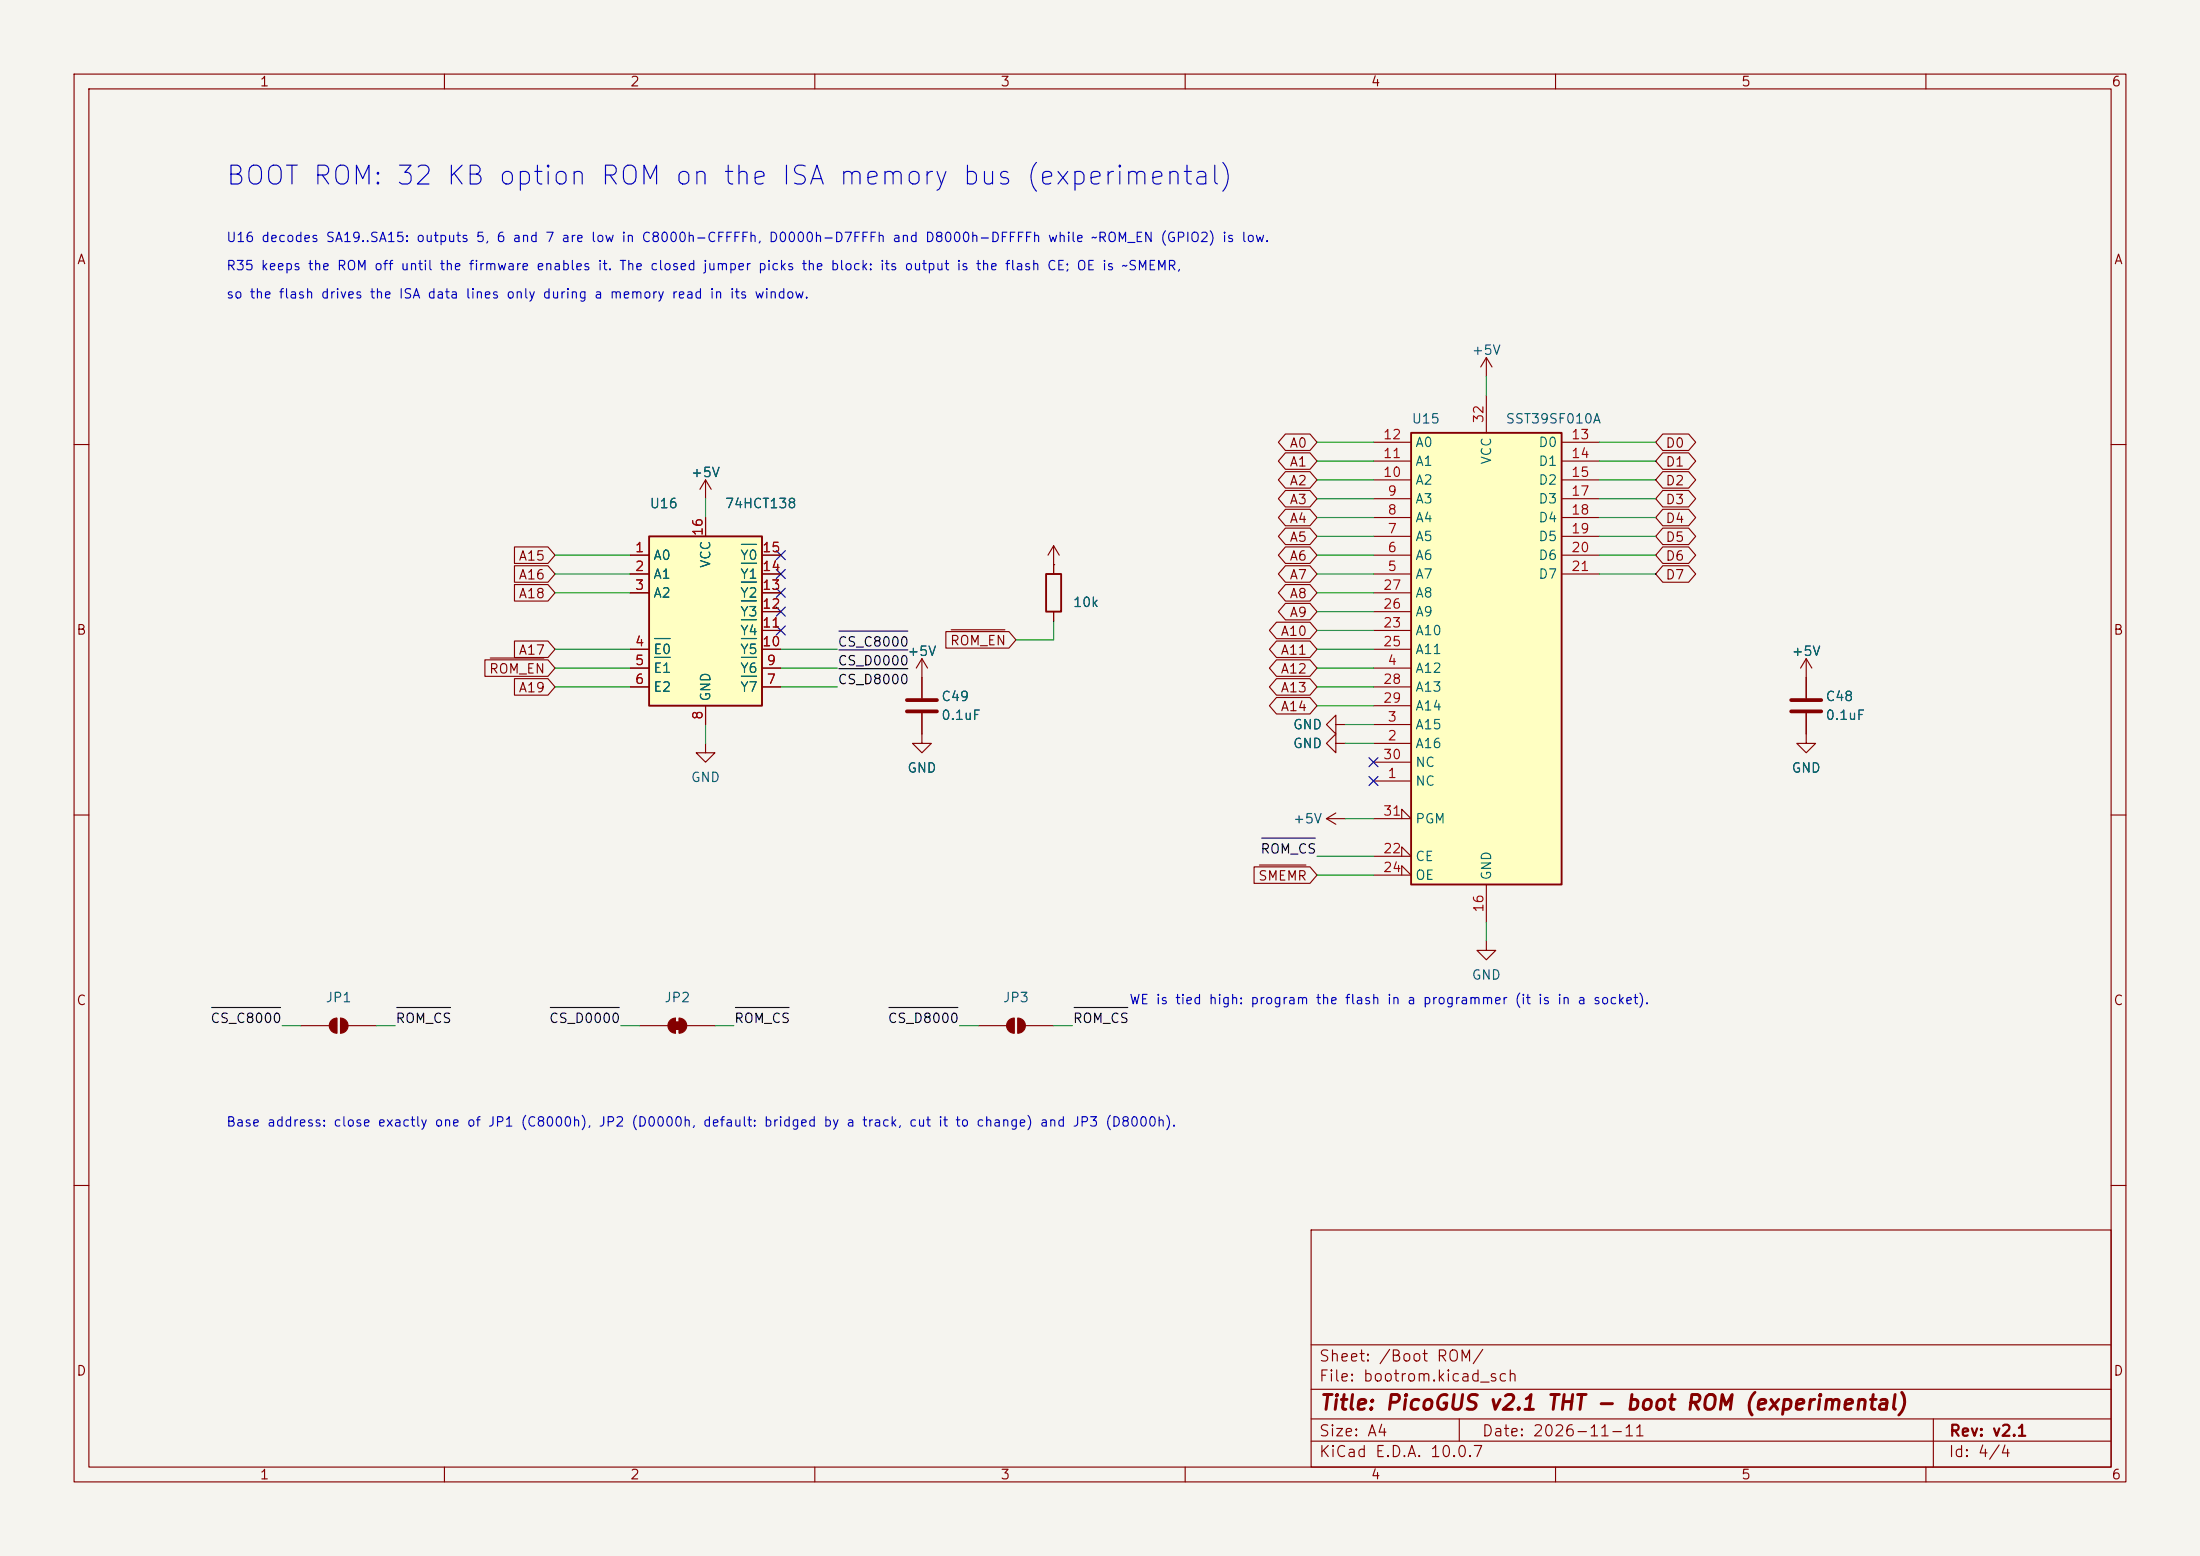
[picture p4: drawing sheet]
<svg xmlns="http://www.w3.org/2000/svg" width="297mm" height="210mm" viewBox="0 0 297 210" stroke-linecap="round" stroke-linejoin="round" font-family="sans-serif">
<path d="M0 0h297v210h-297z" fill="#f5f4ef" stroke="#f5f4ef" stroke-width=".14"/>
<g fill="none" stroke="#840000" stroke-width=".15">
<path d="M10 10h277v190h-277zM12 12h273v186h-273zM60 10v2M110 10v2M160 10v2M210 10v2M260 10v2M10 60h2M142.2 76.2h.1M142.2 73.7l-.7 1.2M142.2 73.7l.8 1.2M142.2 73.7v3.8"/>
<path d="M285 60h2M142.2 82.6v1.2M180.3 97.8v-1.3l-1.2 1.3 1.2 1.3v-1.3h1.3M243.8 99.1v1.2h1.3l-1.3 1.3-1.2-1.3h1.2M10 110h2M95.2 100.3v1.3h1.3l-1.3 1.3-1.2-1.3h1.2M179.1 110.5l1.2 .8M179.1 110.5h2.5M180.3 100.3v-1.2l-1.2 1.2 1.2 1.3v-1.3h1.3M180.3 109.7l-1.2 .8M285 110h2M40.6 138.4h3.8"/>
<path d="M45.5 137.4v2M46 137.4v2M47 138.4h3.8M86.4 138.4h3.8M91.2 137.4v2M91.7 137.4v2M92.7 138.4h3.8M200.7 127v1.3h1.2l-1.2 1.2-1.3-1.2h1.3M10 160h2M177 166h108v32h-108zM285 160h2M60 198v2"/>
<path d="M110 198v2M160 198v2M177 194.5h108M177 191.5h108M177 187.5h108M177 181.5h108M197 191.5v3M210 198v2M260 198v2M261 191.5v6.5"/>
</g>
<g fill="#840000" stroke="#840000" stroke-width=".15">
<path d="M90.9 137.9h1v1h-1z"/>
<path d="M90.5 137.7l.3-.2 .4-.1v2a1.02 1.02 0 0 1-.9-.6 1.02 1.02 0 0 1 .2-1.1z"/>
<path d="M91.7 137.4a1.02 1.02 0 0 1 1 1 1.02 1.02 0 0 1-1 1z"/>
<path d="M44.7 137.7l.4-.2 .4-.1v2a1.02 1.02 0 0 1-1-.6 1.02 1.02 0 0 1 .2-1.1z"/>
<path d="M46 137.4a1.02 1.02 0 0 1 1 1 1.02 1.02 0 0 1-1 1z"/>
</g>
<path d="M141.2 77.5h2.1v5.1h-2.1z" fill="none" stroke="#840000" stroke-width=".25"/>
<path d="M190.5 58.4h20.3v61h-20.3z" fill="#ffffc2"/>
<path d="M190.5 58.4h20.3v61h-20.3z" fill="none" stroke="#840000" stroke-width=".25"/>
<g fill="none" stroke="#840000" stroke-width=".15">
<path d="M185.4 59.7h5.1M200.7 53.3v5.1M210.8 59.7h5.1M95.2 64.8l-.7 1.2M95.2 64.8l.8 1.2M95.2 64.8v2.5M185.4 77.5h5.1M185.4 74.9h5.1M185.4 72.4h5.1M185.4 69.9h5.1M185.4 67.3h5.1M185.4 64.8h5.1"/>
<path d="M185.4 62.2h5.1M210.8 77.5h5.1M210.8 74.9h5.1M210.8 72.4h5.1M210.8 69.9h5.1M210.8 67.3h5.1M210.8 64.8h5.1M210.8 62.2h5.1M124.5 96.3v4h1.2l-1.2 1.3-1.3-1.3h1.3M124.5 88.9v5.3M124.5 88.9l-.8 1.3M124.5 88.9l.7 1.3"/>
<path d="M185.4 97.8h5.1M185.4 90.2h5.1M185.4 85.1h5.1M185.4 87.6h5.1M185.4 82.6h5.1M185.4 80h5.1M185.4 92.7h5.1M185.4 95.3h5.1M243.8 88.9l-.7 1.3M243.8 88.9l.8 1.3M243.8 88.9v5.3M243.8 96.3v2.8"/>
<path d="M185.4 115.6h5.1l-1.3-1.3v1.3M185.4 118.1h5.1l-1.3-1.3v1.3M185.4 110.5h5.1l-1.3-1.3v1.3M185.4 105.4h5.1M185.4 100.3h5.1M185.4 102.9h5.1M200.7 119.4v5.1M132.1 138.4h3.8M136.9 137.4v2M137.4 137.4v2M138.4 138.4h3.8"/>
</g>
<g fill="#840000" stroke="#840000" stroke-width=".15">
<path d="M136.2 137.7l.4-.2 .3-.1v2a1.02 1.02 0 0 1-.9-.6 1.02 1.02 0 0 1 .2-1.1z"/>
<path d="M137.4 137.4a1.02 1.02 0 0 1 1 1 1.02 1.02 0 0 1-1 1z"/>
</g>
<path d="M122.4 94.5h4.1M122.4 96h4.1M241.8 94.5h4.1M241.8 96h4.1" fill="none" stroke="#840000" stroke-width=".51"/>
<path d="M87.6 72.4h15.3v22.9h-15.3z" fill="#ffffc2"/>
<path d="M87.6 72.4h15.3v22.9h-15.3z" fill="none" stroke="#840000" stroke-width=".25"/>
<g fill="none" stroke="#840000" stroke-width=".15">
<path d="M173.5 58.6h3.3l1 1.1-1 1.1h-3.3l-.9-1.1zM200.7 48.3l-.8 1.2M200.7 48.3l.7 1.2M200.7 48.3v2.5M224.5 58.6h3.5l.9 1.1-.9 1.1h-3.5l-1-1.1zM69.5 73.8h4.5l.9 1.1-.9 1.1h-4.5zM69.5 76.4h4.5l.9 1.1-.9 1.1h-4.5zM69.5 78.9h4.5l.9 1.1-.9 1.1h-4.5zM85.1 74.9h2.5M85.1 77.5h2.5M95.2 69.9v2.5M102.9 74.9h2.5"/>
<path d="M102.9 77.5h2.5M142.2 76.2h.1M142.2 76.2v1.3M173.5 76.4h3.3l1 1.1-1 1.1h-3.3l-.9-1.1zM173.5 73.8h3.3l1 1.1-1 1.1h-3.3l-.9-1.1zM173.5 61.1h3.3l1 1.1-1 1.1h-3.3l-.9-1.1zM173.5 71.3h3.3l1 1.1-1 1.1h-3.3l-.9-1.1zM173.5 68.7h3.3l1 1.2-1 1.1h-3.3l-.9-1.1zM173.5 66.2h3.3l1 1.1-1 1.1h-3.3l-.9-1.1zM173.5 63.7h3.3l1 1.1-1 1.1h-3.3l-.9-1.1zM173.5 78.9h3.3l1 1.1-1 1.1h-3.3l-.9-1.1zM224.5 73.8h3.5l.9 1.1-.9 1.1h-3.5l-1-1.1z"/>
<path d="M224.5 61.1h3.5l.9 1.1-.9 1.1h-3.5l-1-1.1zM224.5 63.7h3.5l.9 1.1-.9 1.1h-3.5l-1-1.1zM224.5 76.4h3.5l.9 1.1-.9 1.1h-3.5l-1-1.1zM224.5 71.3h3.5l.9 1.1-.9 1.1h-3.5l-1-1.1zM224.5 66.2h3.5l.9 1.1-.9 1.1h-3.5l-1-1.1zM224.5 68.7h3.5l.9 1.2-.9 1.1h-3.5l-1-1.1zM65.5 89.1h8.5l.9 1.1-.9 1.1h-8.5zM66.2 88.8h7.2M69.5 86.5h4.5l.9 1.1-.9 1.1h-4.5zM69.5 91.6h4.5l.9 1.1-.9 1.1h-4.5zM85.1 80h2.5M85.1 87.6h2.5"/>
<path d="M85.1 90.2h2.5M85.1 92.7h2.5M95.2 95.3v2.5M102.9 80h2.5M102.9 87.6h2.5M102.9 90.2h2.5M102.9 92.7h2.5M102.9 85.1h2.5M102.9 82.6h2.5M124.5 91.4v2.8M124.5 96.3v2.8M127.7 85.2h8.5l1 1.2-1 1.1h-8.5z"/>
<path d="M128.4 85h7.3M142.2 82.6v1.2M172.3 84h4.5l1 1.1-1 1.1h-4.5l-.9-1.1zM172.3 94.1h4.5l1 1.2-1 1.1h-4.5l-.9-1.1zM172.3 91.6h4.5l1 1.1-1 1.1h-4.5l-.9-1.1zM172.3 89.1h4.5l1 1.1-1 1.1h-4.5l-.9-1.1zM172.3 86.5h4.5l1 1.1-1 1.1h-4.5l-.9-1.1zM173.5 81.4h3.3l1 1.2-1 1.1h-3.3l-.9-1.1zM243.8 91.4v2.8M243.8 96.3v2.8M169.3 117h7.5l1 1.1-1 1.1h-7.5zM170 116.8h6.3"/>
</g>
<path d="M100.1 78.6h2M100.1 76h2M100.1 73.5h2M88.4 86.2h2.1M88.4 88.7h2.1M100.1 86.2h2M100.1 88.7h2M100.1 91.3h2M100.1 83.6h2M100.1 81.1h2" fill="none" stroke="#006464" stroke-width=".15"/>
<path d="M113.3 85.2h9.3M113.3 90.3h9.3M113.3 87.7h9.3M170.3 113.1h7.3M28.6 136h9.3M53.6 136h7.2M74.3 136h9.3M99.3 136h7.2M120 136h9.3M145 136h7.3" fill="none" stroke="#0f0f0f" stroke-width=".15"/>
<g fill="none" stroke="#009600" stroke-width=".15">
<path d="M177.8 59.7h7.6M200.7 50.8v2.5M215.9 59.7h7.6M74.9 74.9h10.2M74.9 77.5h10.2M95.2 67.3v2.6M177.8 62.2h7.6M177.8 72.4h7.6M177.8 74.9h7.6M177.8 77.5h7.6M177.8 69.9h7.6M177.8 64.8h7.6"/>
<path d="M177.8 67.3h7.6M215.9 62.2h7.6M215.9 72.4h7.6M215.9 74.9h7.6M215.9 77.5h7.6M215.9 69.9h7.6M215.9 64.8h7.6M215.9 67.3h7.6M74.9 90.2h10.2M74.9 92.7h10.2M74.9 87.6h10.2M74.9 80h10.2"/>
<path d="M95.2 97.8v2.5M105.4 90.2h7.6M105.4 92.7h7.6M105.4 87.6h7.6M142.2 83.8v2.6h-5M177.8 90.2h7.6M177.8 92.7h7.6M177.8 87.6h7.6M177.8 80h7.6M177.8 95.3h7.6M177.8 82.6h7.6M177.8 85.1h7.6"/>
<path d="M181.6 97.8h3.8M177.8 115.6h7.6M177.8 118.1h7.6M181.6 100.3h3.8M181.6 110.5h3.8M38.1 138.4h2.5M50.8 138.4h2.5M83.8 138.4h2.6M96.5 138.4h2.6M129.5 138.4h2.6M142.2 138.4h2.6M200.7 124.5v2.5"/>
</g>
<g fill="none" stroke="#000084" stroke-width=".15">
<path d="M104.8 76.9l1.2 1.2M104.8 79.4l1.2 1.2M104.8 74.3l1.2 1.2M106 76.9l-1.2 1.2M106 79.4l-1.2 1.2M106 74.3l-1.2 1.2M104.8 84.5l1.2 1.2M104.8 81.9l1.2 1.3M106 84.5l-1.2 1.2M106 81.9l-1.2 1.3M184.8 104.8l1.2 1.2M184.8 102.3l1.2 1.2"/>
<path d="M186 104.8l-1.2 1.2M186 102.3l-1.2 1.2"/>
</g>
<text font-size="2.5" fill="#0000c2" x="30.3" y="25.6">BOOT ROM: 32 KB option ROM on the ISA memory bus (experimental)</text>
<text font-size="2" fill="#840000" x="178" y="190.8">Title: PicoGUS v2.1 THT - boot ROM (experimental)</text>
<g font-size="1.5" fill="#840000">
<text x="178" y="184.1">Sheet: /Boot ROM/</text>
<text x="178" y="186.8">File: bootrom.kicad_sch</text>
<text x="178" y="197">KiCad E.D.A. 10.0.7</text>
<text x="178" y="194.2">Size: A4</text>
<text x="200" y="194.2">Date: 2026-11-11</text>
<text x="263" y="197">Id: 4/4</text>
<text x="263" y="194.2">Rev: v2.1</text>
</g>
<g font-size="1.3" fill="#840000">
<text x="35" y="12">1</text>
<text x="85" y="12">2</text>
<text x="135" y="12">3</text>
<text x="185" y="12">4</text>
<text x="235" y="12">5</text>
<text x="285" y="12">6</text>
<text x="10.3" y="36">A</text>
<text x="285.3" y="36">A</text>
<text x="174" y="63.3">A1</text>
<text x="174" y="65.8">A2</text>
<text x="174" y="60.7">A0</text>
<text x="224.8" y="63.3">D1</text>
<text x="224.8" y="65.8">D2</text>
<text x="224.8" y="60.7">D0</text>
<text x="174" y="70.9">A4</text>
<text x="174" y="68.4">A3</text>
<text x="224.8" y="68.4">D3</text>
<text x="224.8" y="70.9">D4</text>
<text x="69.9" y="76">A15</text>
<text x="174" y="76">A6</text>
<text x="174" y="73.4">A5</text>
<text x="224.8" y="76">D6</text>
<text x="224.8" y="73.4">D5</text>
<text x="69.9" y="78.5">A16</text>
<text x="69.9" y="81.1">A18</text>
<text x="174" y="78.5">A7</text>
<text x="174" y="83.6">A9</text>
<text x="174" y="81.1">A8</text>
<text x="224.8" y="78.5">D7</text>
<text x="10.2" y="86">B</text>
<text x="69.9" y="88.7">A17</text>
<text x="128.2" y="87.4">ROM_EN</text>
<text x="172.8" y="86.1">A10</text>
<text x="172.8" y="88.7">A11</text>
<text x="285.2" y="86">B</text>
<text x="65.9" y="91.2">ROM_EN</text>
<text x="69.9" y="93.8">A19</text>
<text x="172.8" y="93.8">A13</text>
<text x="172.8" y="91.2">A12</text>
<text x="172.8" y="96.3">A14</text>
<text x="169.8" y="119.2">SMEMR</text>
<text x="10.2" y="136">C</text>
<text x="285.2" y="136">C</text>
<text x="10.2" y="186">D</text>
<text x="285.2" y="186">D</text>
<text x="35" y="200">1</text>
<text x="85" y="200">2</text>
<text x="135" y="200">3</text>
<text x="185" y="200">4</text>
<text x="235" y="200">5</text>
<text x="285" y="200">6</text>
</g>
<g font-size="1.3" fill="#0000c2">
<text x="30.5" y="33">U16 decodes SA19..SA15: outputs 5, 6 and 7 are low in C8000h-CFFFFh, D0000h-D7FFFh and D8000h-DFFFFh while ~ROM_EN (GPIO2) is low.</text>
<text x="30.5" y="36.8">R35 keeps the ROM off until the firmware enables it. The closed jumper picks the block: its output is the flash CE; OE is ~SMEMR,</text>
<text x="30.5" y="40.6">so the flash drives the ISA data lines only during a memory read in its window.</text>
<text x="152.4" y="135.9">WE is tied high: program the flash in a programmer (it is in a socket).</text>
<text x="30.5" y="152.4">Base address: close exactly one of JP1 (C8000h), JP2 (D0000h, default: bridged by a track, cut it to change) and JP3 (D8000h).</text>
</g>
<g font-size="1.3" fill="#006464">
<text x="198.6" y="48.2">+5V</text>
<text x="190.5" y="57.5">U15</text>
<text x="203.2" y="57.5">SST39SF010A</text>
<text x="93.2" y="64.7">+5V</text>
<text x="191" y="65.7">A2</text>
<text x="191" y="63.2">A1</text>
<text x="191" y="60.7">A0</text>
<text x="201.6" y="62.8" transform="rotate(-90 201.6 62.8)">VCC</text>
<text x="207.6" y="60.7">D0</text>
<text x="207.6" y="63.2">D1</text>
<text x="207.6" y="65.7">D2</text>
<text x="87.6" y="68.9">U16</text>
<text x="97.8" y="68.9">74HCT138</text>
<text x="191" y="70.8">A4</text>
<text x="191" y="68.3">A3</text>
<text x="207.6" y="68.3">D3</text>
<text x="207.6" y="70.8">D4</text>
<text x="88.1" y="75.9">A0</text>
<text x="96.2" y="76.8" transform="rotate(-90 96.2 76.8)">VCC</text>
<text x="99.8" y="75.9">Y0</text>
<text x="191" y="75.9">A6</text>
<text x="191" y="73.4">A5</text>
<text x="207.6" y="73.4">D5</text>
<text x="207.6" y="75.9">D6</text>
<text x="88.1" y="78.4">A1</text>
<text x="88.1" y="81">A2</text>
<text x="99.8" y="83.5">Y3</text>
<text x="99.8" y="81">Y2</text>
<text x="99.8" y="78.4">Y1</text>
<text x="144.8" y="82.2">10k</text>
<text x="191" y="78.4">A7</text>
<text x="191" y="83.5">A9</text>
<text x="191" y="81">A8</text>
<text x="207.6" y="78.4">D7</text>
<text x="88.1" y="88.6">E0</text>
<text x="99.8" y="88.6">Y5</text>
<text x="99.8" y="86.1">Y4</text>
<text x="122.4" y="88.8">+5V</text>
<text x="191" y="86.1">A10</text>
<text x="191" y="88.6">A11</text>
<text x="241.8" y="88.8">+5V</text>
<text x="88.1" y="91.1">E1</text>
<text x="88.1" y="93.7">E2</text>
<text x="96.2" y="94.8" transform="rotate(-90 96.2 94.8)">GND</text>
<text x="99.8" y="93.7">Y7</text>
<text x="99.8" y="91.1">Y6</text>
<text x="127" y="94.9">C49</text>
<text x="191" y="91.1">A12</text>
<text x="191" y="93.7">A13</text>
<text x="246.4" y="94.9">C48</text>
<text x="127" y="97.5">0.1uF</text>
<text x="174.5" y="98.8">GND</text>
<text x="174.5" y="101.3">GND</text>
<text x="191" y="101.3">A16</text>
<text x="191" y="98.8">A15</text>
<text x="191" y="96.2">A14</text>
<text x="246.4" y="97.5">0.1uF</text>
<text x="93.2" y="105.9">GND</text>
<text x="122.4" y="104.6">GND</text>
<text x="191" y="106.4">NC</text>
<text x="191" y="103.8">NC</text>
<text x="241.8" y="104.6">GND</text>
<text x="174.5" y="111.5">+5V</text>
<text x="191" y="111.5">PGM</text>
<text x="191" y="116.5">CE</text>
<text x="191" y="119.1">OE</text>
<text x="201.6" y="118.9" transform="rotate(-90 201.6 118.9)">GND</text>
<text x="43.9" y="135.6">JP1</text>
<text x="89.6" y="135.6">JP2</text>
<text x="135.3" y="135.6">JP3</text>
<text x="198.6" y="132.5">GND</text>
</g>
<g font-size="1.3" fill="#a90000">
<text x="186.6" y="59.6">12</text>
<text x="200.6" y="57.2" transform="rotate(-90 200.6 57.2)">32</text>
<text x="212" y="59.6">13</text>
<text x="186.6" y="64.7">10</text>
<text x="186.6" y="62.1">11</text>
<text x="212" y="62.1">14</text>
<text x="212" y="64.7">15</text>
<text x="187.2" y="69.8">8</text>
<text x="187.2" y="67.2">9</text>
<text x="212" y="67.2">17</text>
<text x="212" y="69.8">18</text>
<text x="85.6" y="74.8">1</text>
<text x="85.6" y="77.4">2</text>
<text x="95.2" y="72.5" transform="rotate(-90 95.2 72.5)">16</text>
<text x="102.8" y="77.4">14</text>
<text x="102.8" y="74.8">15</text>
<text x="187.2" y="77.4">5</text>
<text x="187.2" y="74.8">6</text>
<text x="187.2" y="72.3">7</text>
<text x="212" y="72.3">19</text>
<text x="212" y="74.8">20</text>
<text x="212" y="77.4">21</text>
<text x="85.6" y="79.9">3</text>
<text x="102.8" y="82.5">12</text>
<text x="102.8" y="79.9">13</text>
<text x="186.6" y="82.5">26</text>
<text x="186.6" y="79.9">27</text>
<text x="85.6" y="87.5">4</text>
<text x="102.8" y="87.5">10</text>
<text x="102.8" y="85">11</text>
<text x="186.6" y="85">23</text>
<text x="186.6" y="87.5">25</text>
<text x="85.6" y="90.1">5</text>
<text x="85.6" y="92.6">6</text>
<text x="103.4" y="92.6">7</text>
<text x="103.4" y="90.1">9</text>
<text x="186.6" y="92.6">28</text>
<text x="186.6" y="95.2">29</text>
<text x="187.2" y="90.1">4</text>
<text x="95.2" y="97.3" transform="rotate(-90 95.2 97.3)">8</text>
<text x="187.2" y="100.2">2</text>
<text x="187.2" y="97.7">3</text>
<text x="186.6" y="102.8">30</text>
<text x="187.2" y="105.3">1</text>
<text x="186.6" y="110.4">31</text>
<text x="186.6" y="115.5">22</text>
<text x="186.6" y="118">24</text>
<text x="200.6" y="123.3" transform="rotate(-90 200.6 123.3)">16</text>
</g>
<g font-size="1.3" fill="#0f0f0f">
<text x="113" y="87.6">CS_C8000</text>
<text x="113" y="92.7">CS_D8000</text>
<text x="113" y="90.1">CS_D0000</text>
<text x="170.1" y="115.5">ROM_CS</text>
<text x="28.3" y="138.4">CS_C8000</text>
<text x="53.3" y="138.4">ROM_CS</text>
<text x="74" y="138.4">CS_D0000</text>
<text x="99" y="138.4">ROM_CS</text>
<text x="119.8" y="138.4">CS_D8000</text>
<text x="144.8" y="138.4">ROM_CS</text>
</g>
</svg>
